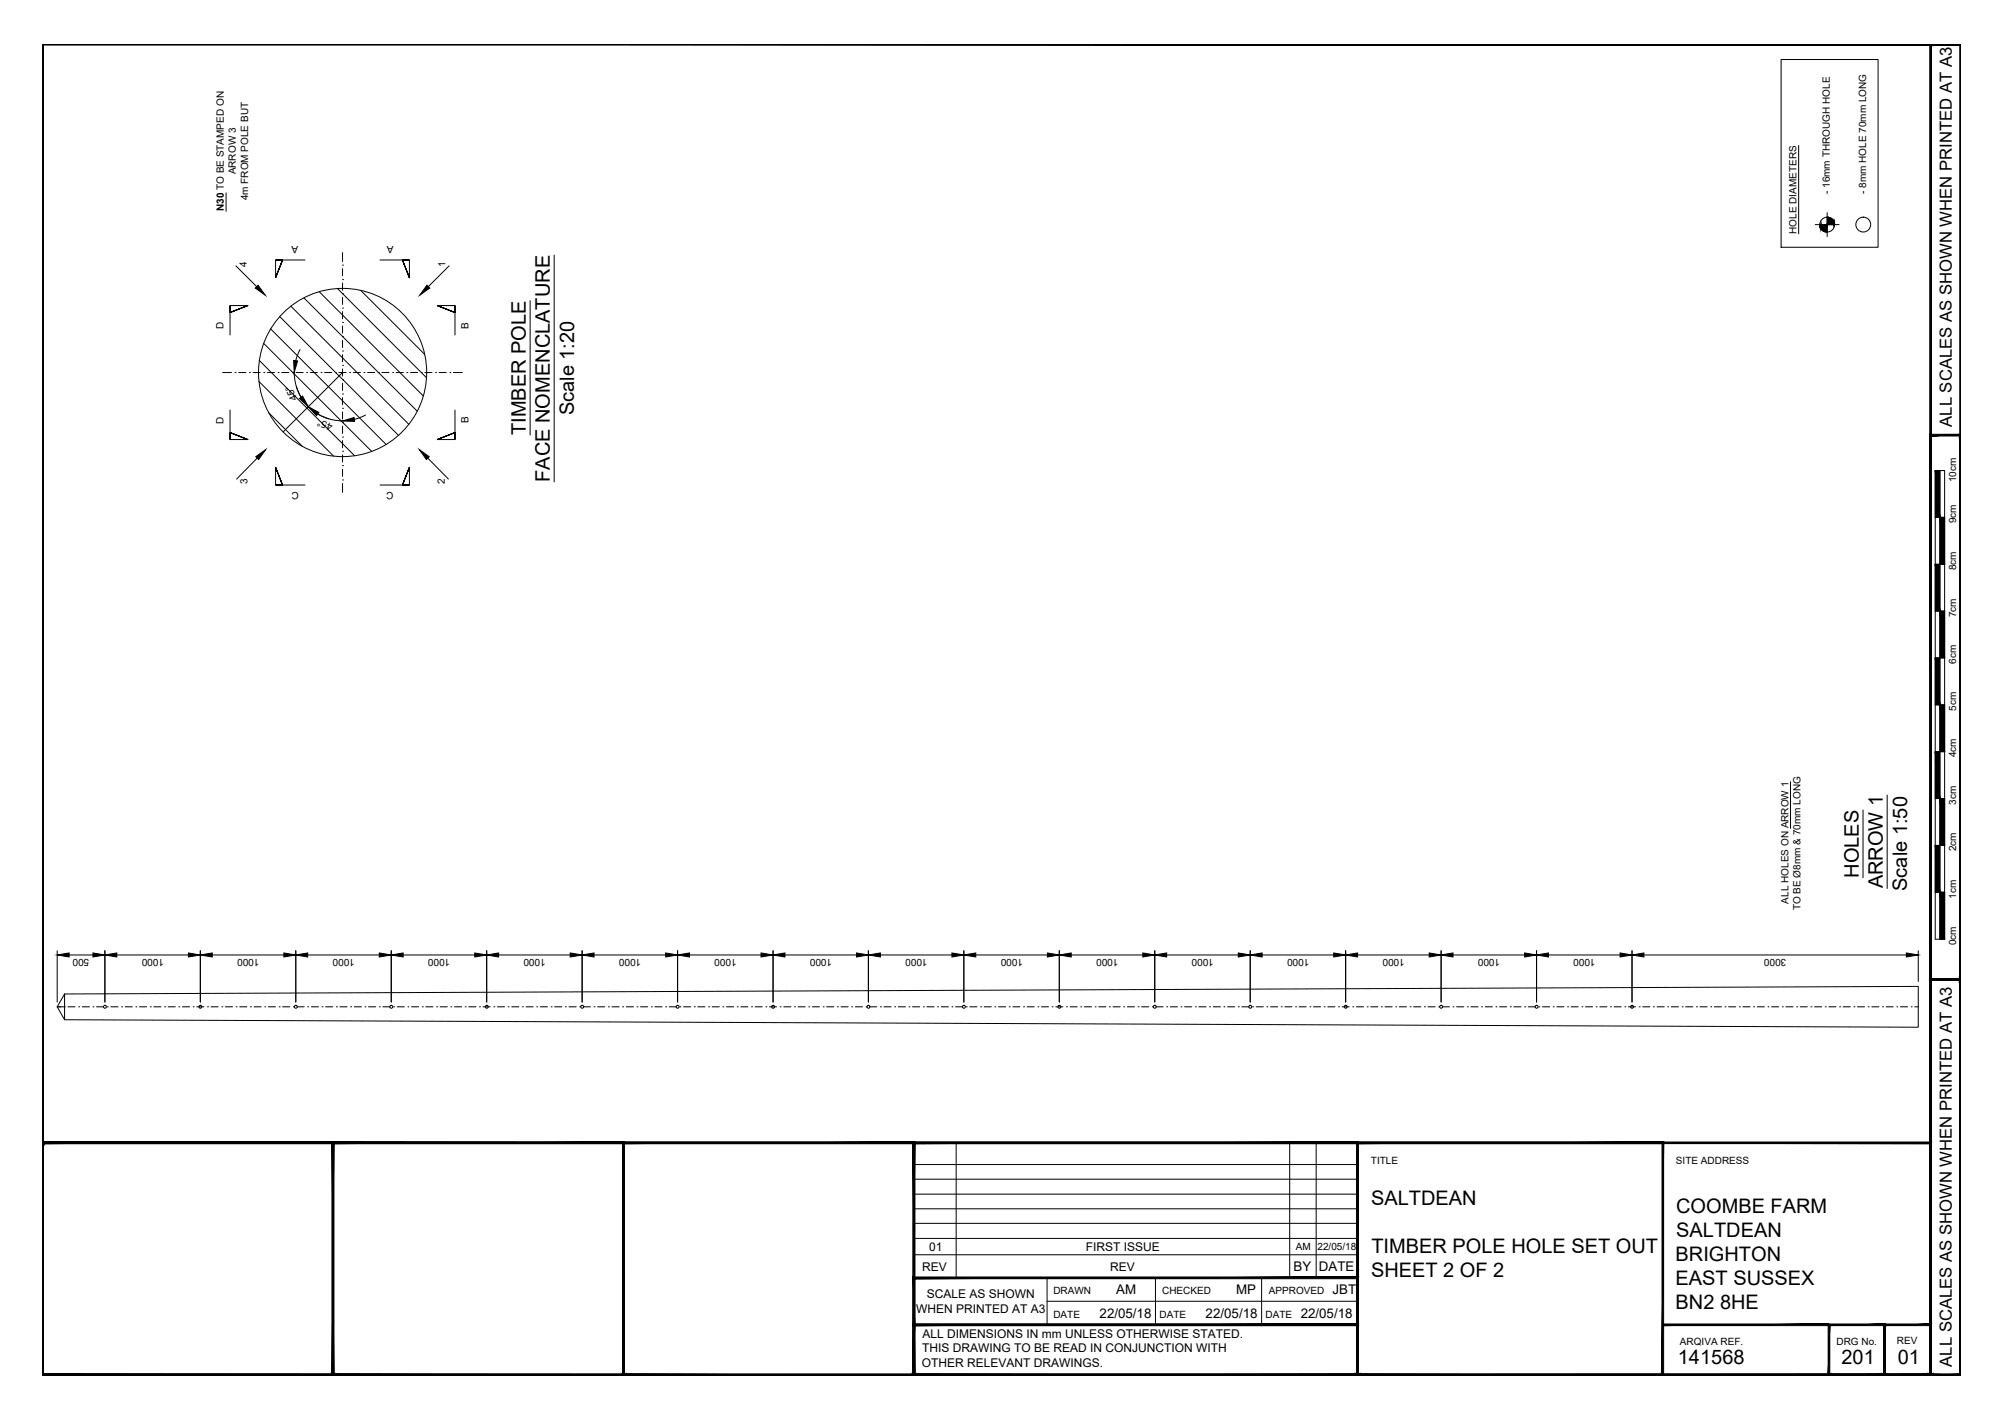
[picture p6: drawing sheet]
<svg xmlns="http://www.w3.org/2000/svg" width="420mm" height="297mm" viewBox="0 0 420 297" stroke-linecap="round" stroke-linejoin="round" font-family="sans-serif">
<g fill="none" stroke="#000" stroke-width=".21">
<path d="M373.2 12.5h20.4v39.3h-20.4zM376.9 30.5v18.5M47.4 40.4v3.9M49.4 55.7l4.4 4.3M57.7 54.5h1.5l-1.5 3.7 1.5-3.7-1.5 3.7v-3.7h6.2M71.8 58.5h.1M71.8 55.5h.1M71.8 52.9v1.9M71.8 56.3v1.5M71.8 59.3v1.5M79.6 54.5h6.2v3.7l-1.5-3.7 1.5 3.7-1.5-3.7h1.5M94.1 55.7l-4.3 4.3"/>
<path d="M116.1 53.4v47.5M380.4 47.1h5M382.9 44.6v5M46.7 78h1.8M48.2 64v1.5l3.7-1.5-3.7 1.5 3.7-1.5h-3.7v6.2M49.3 78h.1M50 78h1.5M52.3 78h.1M53 78h1.5M54.3 79.9l15.6 15.6M54.3 75.5l20 20M55.3 71.9l22.6 22.7"/>
<path d="M55.3 78h.1M56 78h1.5M56.7 68.9l24.2 24.2M58.3 78h.1M58.6 66.3l24.9 24.9M59 78h1.5M60.9 64.1l24.8 24.8M61.3 78h.1M61.7 78a10.1 10.1 0 0 0 10.1 10.2M62 78h1.5M62.9 73.2l-.9 2.4M63.7 62.4l23.7 23.7"/>
<path d="M64.3 78h.1M65 78h1.5M66.9 61.1l21.8 21.8M67.3 78h.1M68 78h1.5M70.3 78h.1M70.7 60.5l18.7 18.6M71 78h1.5M71.8 79.5h.1M71.8 76.5h.1M71.8 73.5h.1M71.8 70.5h.1"/>
<path d="M71.8 67.5h.1M71.8 64.5h.1M71.8 61.5h.1M71.8 62.3v1.5M71.8 65.3v1.5M71.8 68.3v1.5M71.8 71.3v1.5M71.8 74.3v1.5M71.8 77.3v1.5M71.8 78l-12.5 12.5M73.3 78h.1M74 78h1.5"/>
<path d="M75.6 60.8l13.4 13.4M76.3 78h.1M77 78h1.5M79.3 78h.1M80 78h1.5M82.3 78h.1M83 78h1.5M85.3 78h.1M86 78h1.5M88.3 78h.1M89 78h1.5M91.3 78h.1"/>
<path d="M92 78h1.5M94.3 78h.1M95 78h1.9M95.3 64v1.5l-3.7-1.5 3.7 1.5-3.7-1.5h3.7v6.2M111.1 63v28.1M48.2 85.9v6.2h3.7l-3.7-1.5 3.7 1.5-3.7-1.5v1.5M53.9 96l-4.3 4.4M56.3 86.4l7.1 7.1M62.1 80.9l1 2.3M66.6 86.7l2.3 1M71.8 97.5h.1M71.8 94.5h.1"/>
<path d="M71.8 91.5h.1M71.8 88.5h.1M71.8 85.5h.1M71.8 82.5h.1M71.8 80.3v1.5M71.8 83.3v1.5M71.8 86.3v1.5M71.8 89.3v1.5M71.8 92.3v1.5M71.8 95.3v1.5M71.8 98.3v1.5M76.6 86.9l-2.3 1"/>
<path d="M89.6 96l4.4 4.4M95.3 85.9v6.2h-3.7l3.7-1.5-3.7 1.5 3.7-1.5v1.5M405.5 98.6h2v98.1h-2zM406.5 98.6v98.1M57.7 101.6h1.5l-1.5-3.7 1.5 3.7-1.5-3.7v3.7h6.2M71.8 100.5h.1M71.8 101.3v1.8M79.6 101.6h6.2v-3.7l-1.5 3.7 1.5-3.7-1.5 3.7h1.5M405.5 118.2h2M405.5 108.4h2M405.5 137.8h2M405.5 128h2"/>
<path d="M405.5 157.5h2M405.5 147.7h2M375.2 163.8v9.7M390.4 169.7v14.2M395.5 166.6v19.5M405.5 177.1h2M405.5 167.3h2M12 199.2v10.7M22 199.2v10.7M42 199.2v10.7M62 199.2v10.7M82 199.2v10.7"/>
<path d="M102 199.2v10.7M122 199.2v10.7M142 199.2v10.7M162 199.2v10.7M182 199.2v10.7M202 199.2v10.7M222 199.2v10.7M242 199.2v10.7M262 199.2v10.7M282 199.2v10.7M302 199.2v10.7M322 199.2v10.7"/>
<path d="M342 199.2v10.7M402 199.2v6.4M405.5 186.9h2M12 210.9h1.5M13.5 210.9h.1M13.5 208.2l-1.5 2.7 1.5 2.7 388.5 1.6v-8.6l-388.5 1.6v5.4M14.2 210.9h1.5M14.5 200h5M16.5 210.9h.1M17.2 210.9h1.5M19.5 210.9h.1M20.2 210.9h1.5"/>
<path d="M22.5 210.9h.1M23.2 210.9h1.5M24.5 200h15M25.5 210.9h.1M26.2 210.9h1.5M28.5 210.9h.1M29.2 210.9h1.5M31.5 210.9h.1M32.2 210.9h1.5M34.5 210.9h.1M35.2 210.9h1.5M37.5 210.9h.1"/>
<path d="M38.2 210.9h1.5M40.5 210.9h.1M41.2 210.9h1.5M43.5 210.9h.1M44.2 210.9h1.5M44.5 200h15M46.5 210.9h.1M47.2 210.9h1.5M49.5 210.9h.1M50.2 210.9h1.5M52.5 210.9h.1M53.2 210.9h1.5"/>
<path d="M55.5 210.9h.1M56.2 210.9h1.5M58.5 210.9h.1M59.2 210.9h1.5M61.5 210.9h.1M62.2 210.9h1.5M64.5 210.9h.1M64.5 200h15M65.2 210.9h1.5M67.5 210.9h.1M68.2 210.9h1.5M70.5 210.9h.1"/>
<path d="M71.2 210.9h1.5M73.5 210.9h.1M74.2 210.9h1.5M76.5 210.9h.1M77.2 210.9h1.5M79.5 210.9h.1M80.2 210.9h1.5M82.5 210.9h.1M83.2 210.9h1.5M84.5 200h15M85.5 210.9h.1M86.2 210.9h1.5"/>
<path d="M88.5 210.9h.1M89.2 210.9h1.5M91.5 210.9h.1M92.2 210.9h1.5M94.5 210.9h.1M95.2 210.9h1.5M97.5 210.9h.1M98.2 210.9h1.5M100.5 210.9h.1M101.2 210.9h1.5M103.5 210.9h.1M104.2 210.9h1.5"/>
<path d="M104.5 200h15M106.5 210.9h.1M107.2 210.9h1.5M109.5 210.9h.1M110.2 210.9h1.5M112.5 210.9h.1M113.2 210.9h1.5M115.5 210.9h.1M116.2 210.9h1.5M118.5 210.9h.1M119.2 210.9h1.5M121.5 210.9h.1"/>
<path d="M122.2 210.9h1.5M124.5 210.9h.1M124.5 200h15M125.2 210.9h1.5M127.5 210.9h.1M128.2 210.9h1.5M130.5 210.9h.1M131.2 210.9h1.5M133.5 210.9h.1M134.2 210.9h1.5M136.5 210.9h.1M137.2 210.9h1.5"/>
<path d="M139.5 210.9h.1M140.2 210.9h1.5M142.5 210.9h.1M143.2 210.9h1.5M144.5 200h15M145.5 210.9h.1M146.2 210.9h1.5M148.5 210.9h.1M149.2 210.9h1.5M151.5 210.9h.1M152.2 210.9h1.5M154.5 210.9h.1"/>
<path d="M155.2 210.9h1.5M157.5 210.9h.1M158.2 210.9h1.5M160.5 210.9h.1M161.2 210.9h1.5M163.5 210.9h.1M164.2 210.9h1.5M164.5 200h15M166.5 210.9h.1M167.2 210.9h1.5M169.5 210.9h.1M170.2 210.9h1.5"/>
<path d="M172.5 210.9h.1M173.2 210.9h1.5M175.5 210.9h.1M176.2 210.9h1.5M178.5 210.9h.1M179.2 210.9h1.5M181.5 210.9h.1M182.2 210.9h1.5M184.5 210.9h.1M184.5 200h15M185.2 210.9h1.5M187.5 210.9h.1"/>
<path d="M188.2 210.9h1.5M190.5 210.9h.1M191.2 210.9h1.5M193.5 210.9h.1M194.2 210.9h1.5M196.5 210.9h.1M197.2 210.9h1.5M199.5 210.9h.1M200.2 210.9h1.5M202.5 210.9h.1M203.2 210.9h1.5M204.5 200h15"/>
<path d="M205.5 210.9h.1M206.2 210.9h1.5M208.5 210.9h.1M209.2 210.9h1.5M211.5 210.9h.1M212.2 210.9h1.5M214.5 210.9h.1M215.2 210.9h1.5M217.5 210.9h.1M218.2 210.9h1.5M220.5 210.9h.1M221.2 210.9h1.5"/>
<path d="M223.5 210.9h.1M224.2 210.9h1.5M224.5 200h15M226.5 210.9h.1M227.2 210.9h1.5M229.5 210.9h.1M230.2 210.9h1.5M232.5 210.9h.1M233.2 210.9h1.5M235.5 210.9h.1M236.2 210.9h1.5M238.5 210.9h.1"/>
<path d="M239.2 210.9h1.5M241.5 210.9h.1M242.2 210.9h1.5M244.5 210.9h.1M244.5 200h15M245.2 210.9h1.5M247.5 210.9h.1M248.2 210.9h1.5M250.5 210.9h.1M251.2 210.9h1.5M253.5 210.9h.1M254.2 210.9h1.5"/>
<path d="M256.5 210.9h.1M257.2 210.9h1.5M259.5 210.9h.1M260.2 210.9h1.5M262.5 210.9h.1M263.2 210.9h1.5M264.5 200h15M265.5 210.9h.1M266.2 210.9h1.5M268.5 210.9h.1M269.2 210.9h1.5M271.5 210.9h.1"/>
<path d="M272.2 210.9h1.5M274.5 210.9h.1M275.2 210.9h1.5M277.5 210.9h.1M278.2 210.9h1.5M280.5 210.9h.1M281.2 210.9h1.5M283.5 210.9h.1M284.2 210.9h1.5M284.5 200h15M286.5 210.9h.1M287.2 210.9h1.5"/>
<path d="M289.5 210.9h.1M290.2 210.9h1.5M292.5 210.9h.1M293.2 210.9h1.5M295.5 210.9h.1M296.2 210.9h1.5M298.5 210.9h.1M299.2 210.9h1.5M301.5 210.9h.1M302.2 210.9h1.5M304.5 210.9h.1M304.5 200h15"/>
<path d="M305.2 210.9h1.5M307.5 210.9h.1M308.2 210.9h1.5M310.5 210.9h.1M311.2 210.9h1.5M313.5 210.9h.1M314.2 210.9h1.6M316.5 210.9h.1M317.2 210.9h1.5M319.5 210.9h.1M320.2 210.9h1.5M322.5 210.9h.1"/>
<path d="M323.2 210.9h1.5M324.5 200h15M325.5 210.9h.1M326.2 210.9h1.5M328.5 210.9h.1M329.2 210.9h1.5M331.5 210.9h.1M332.2 210.9h1.5M334.5 210.9h.1M335.2 210.9h1.5M337.5 210.9h.1M338.3 210.9h1.4"/>
<path d="M340.5 210.9h.1M341.2 210.9h1.5M343.5 210.9h.1M344.2 210.9h1.5M344.5 200h55M346.5 210.9h.1M347.2 210.9h1.5M349.5 210.9h.1M350.2 210.9h1.5M352.5 210.9h.1M353.2 210.9h1.5M355.5 210.9h.1"/>
<path d="M356.2 210.9h1.5M358.5 210.9h.1M359.2 210.9h1.6M361.5 210.9h.1M362.2 210.9h1.5M364.5 210.9h.1M365.2 210.9h1.5M367.5 210.9h.1M368.2 210.9h1.5M370.5 210.9h.1M371.2 210.9h1.6M373.5 210.9h.1"/>
<path d="M374.2 210.9h1.5M376.5 210.9h.1M377.2 210.9h1.5M379.5 210.9h.1M380.2 210.9h1.5M382.5 210.9h.1M383.3 210.9h1.4M385.5 210.9h.1M386.2 210.9h1.5M388.5 210.9h.1M389.2 210.9h1.5M391.5 210.9h.1"/>
<path d="M392.2 210.9h1.5M394.5 210.9h.1M395.3 210.9h1.4M397.5 210.9h.1M398.2 210.9h1.5M400.5 210.9h.1M401.2 210.9h.8M200.4 239.4v28.3M270.3 239.4v28.3M275.8 239.4v28.3M191.5 250.1h93M191.5 247h93"/>
<path d="M191.5 243.9h93M191.5 256.3h93M191.5 253.2h93M191.5 259.4h93M191.5 262.8h93M219.4 267.7v9.8M219.4 272.6h65.1M242.1 267.7v9.8M264.4 267.7v9.8"/>
<circle cx="382.9" cy="47" r="1.56"/>
<circle cx="390.5" cy="47" r="1.56"/>
<circle cx="71.8" cy="78" r="17.6"/>
<circle cx="22" cy="210.9" r=".31"/>
<circle cx="42" cy="210.9" r=".31"/>
<circle cx="62" cy="210.9" r=".31"/>
<circle cx="82" cy="210.9" r=".31"/>
<circle cx="102" cy="210.9" r=".31"/>
<circle cx="122" cy="210.9" r=".31"/>
<circle cx="142" cy="210.9" r=".31"/>
<circle cx="162" cy="210.9" r=".31"/>
<circle cx="182" cy="210.9" r=".31"/>
<circle cx="202" cy="210.9" r=".31"/>
<circle cx="222" cy="210.9" r=".31"/>
<circle cx="242" cy="210.9" r=".31"/>
<circle cx="262" cy="210.9" r=".31"/>
<circle cx="282" cy="210.9" r=".31"/>
<circle cx="302" cy="210.9" r=".31"/>
<circle cx="322" cy="210.9" r=".31"/>
<circle cx="342" cy="210.9" r=".31"/>
</g>
<g fill="#000" stroke="#000" stroke-width=".21">
<path d="M54.1 59.8l1.5 2-2.1-1.5zM381.3 47.1v.2zM384.4 46.5v.6zM61.5 75.5l.9 .1-.8 2.4zM89.5 59.8l.6 .5-2.1 1.5zM53.6 95.7l2.1-1.5-1.5 2.1zM62.7 83.5l.7-.5 1.2 2.2zM64.6 85.2l2.2 1.2-.5 .7zM71.8 88.2l2.4-.7 .1 .8zM87.9 94.2l2 1.5-.5 .6zM12 200l2.5-.4v.9zM19.5 199.6l2.5 .4-2.5 .5z"/>
<path d="M22 200l2.5-.4v.9zM39.5 199.6l2.5 .4-2.5 .5zM42 200l2.5-.4v.9zM59.5 199.6l2.5 .4-2.5 .5zM62 200l2.5-.4v.9zM79.5 199.6l2.5 .4-2.5 .5zM82 200l2.5-.4v.9zM99.5 199.6l2.5 .4-2.5 .5zM102 200l2.5-.4v.9zM119.5 199.6l2.5 .4-2.5 .5zM122 200l2.5-.4v.9zM139.5 199.6l2.5 .4-2.5 .5z"/>
<path d="M142 200l2.5-.4v.9zM159.5 199.6l2.5 .4-2.5 .5zM162 200l2.5-.4v.9zM179.5 199.6l2.5 .4-2.5 .5zM182 200l2.5-.4v.9zM199.5 199.6l2.5 .4-2.5 .5zM202 200l2.5-.4v.9zM219.5 199.6l2.5 .4-2.5 .5zM222 200l2.5-.4v.9zM239.5 199.6l2.5 .4-2.5 .5zM242 200l2.5-.4v.9zM259.5 199.6l2.5 .4-2.5 .5z"/>
<path d="M262 200l2.5-.4v.9zM279.5 199.6l2.5 .4-2.5 .5zM282 200l2.5-.4v.9zM299.5 199.6l2.5 .4-2.5 .5zM302 200l2.5-.4v.9zM319.5 199.6l2.5 .4-2.5 .5zM322 200l2.5-.4v.9zM339.5 199.6l2.5 .4-2.5 .5zM342 200l2.5-.4v.9zM399.5 199.6l2.5 .4-2.5 .5z"/>
<path d="M8.9 9.3l.2 .1h401.6zM8.9 9.3h402l-.2 .1z"/>
<path d="M404.4 9.3l.3 .1zM404.4 9.3l.3 .1-.3 278.6zM404.7 9.4l-.3 278.6 .3-.1zM404.4 288l.3-.1z"/>
<path d="M404.6 9.3l.1 .1h6zM404.6 9.3h6.3l-.2 .1z"/>
<path d="M410.7 9.4v278.5l.2-278.6zM410.9 9.3v278.7l-.2-.1z"/>
<path d="M410.7 9.4v278.5l.2-278.6zM410.9 9.3v278.7l-.2-.1z"/>
<path d="M381.3 47.1v.2zM381.4 47.1v.5z"/>
<path d="M381.4 47.1v.5l.1-.5zM381.5 47.1v.7l-.1-.2z"/>
<path d="M381.5 47.1v.7l.2-.7zM381.7 47.1v1l-.2-.3z"/>
<path d="M381.7 47.1v1l.2-1zM381.9 47.1v1.2l-.2-.2z"/>
<path d="M381.9 47.1v1.2l.2-1.2zM382.1 47.1v1.3l-.2-.1z"/>
<path d="M382.1 47.1v1.3l.3-1.3zM382.4 47.1v1.4l-.3-.1z"/>
<path d="M382.4 47.1v1.4l.2-1.4zM382.6 47.1v1.5l-.2-.1z"/>
<path d="M382.6 47.1v1.5l.3-1.5zM382.9 47.1v1.5h-.3z"/>
<path d="M382.9 45.5v1.6l.3-1.6zM383.2 45.5v1.6h-.3z"/>
<path d="M383.2 45.5v1.6l.2-1.5zM383.4 45.6v1.5h-.2z"/>
<path d="M383.4 45.6v1.5l.3-1.4zM383.7 45.7v1.4h-.3z"/>
<path d="M383.7 45.7v1.4l.2-1.2zM383.9 45.9v1.2h-.2z"/>
<path d="M383.9 45.9v1.2l.2-1zM384.1 46.1v1h-.2z"/>
<path d="M384.1 46.1v1l.1-.8zM384.2 46.3v.8h-.1z"/>
<path d="M384.2 46.3v.8l.2-.6zM384.4 46.5v.6h-.2z"/>
<path d="M384.4 46.8v.3zM384.4 46.8l.1 .3z"/>
<path d="M404.4 91l.3 .3 6.2-.3zM404.7 91.3l6.2-.3-.2 .3zM410.9 91l-.2 .3z"/>
<path d="M404.4 91l.3 114v-113.7zM404.4 91l.3 114-.3 .3z"/>
<path d="M405.5 98.6l1 9.8v-9.8zM405.5 98.6l1 9.8h-1z"/>
<path d="M410.9 91.1l-.2 .2 .2 113.9zM410.7 91.3l.2 113.9-.2-.2zM410.7 205l.2 .3zM404.7 205h6l.2 .3zM404.7 205l-.3 .3h6.5z"/>
<path d="M405.5 118.2l1 9.8v-9.8zM405.5 118.2l1 9.8h-1z"/>
<path d="M406.5 108.4l1 9.8v-9.8zM406.5 108.4l1 9.8h-1z"/>
<path d="M405.5 137.8l1 9.8v-9.8zM405.5 137.8l1 9.8h-1z"/>
<path d="M406.5 128l1 9.8v-9.8zM406.5 128l1 9.8h-1z"/>
<path d="M405.5 157.5l1 9.8v-9.8zM405.5 157.5l1 9.8h-1z"/>
<path d="M406.5 147.6l1 9.9v-9.9zM406.5 147.6l1 9.9h-1z"/>
<path d="M405.5 177.1l1 9.8v-9.8zM405.5 177.1l1 9.8h-1z"/>
<path d="M406.5 167.3l1 9.8v-9.8zM406.5 167.3l1 9.8h-1z"/>
<path d="M406.5 186.9l1 9.8v-9.8zM406.5 186.9l1 9.8h-1z"/>
<path d="M404.4 205l.3 .3 6.2-.3zM404.7 205.3l6.2-.3-.2 .3zM410.9 205l-.2 .3z"/>
<path d="M410.9 205.1l-.2 .2 .2 82.7zM410.7 205.3l.2 82.7-.2-.1zM410.7 287.9l.2 .1z"/>
<path d="M8.9 239.2l.2 .4zM8.9 239.2l395.5 .4h-395.3zM8.9 239.2l395.5 .4 .3-.4z"/>
<path d="M9.1 239.6h60.5l.3-.4zM8.9 239.2h61l-60.8 .4zM8.9 239.2l.2 .4z"/>
<path d="M69.9 239.6h60.6l.3-.4zM69.6 239.2h61.2l-60.9 .4zM69.6 239.2l.3 48.7v-48.3zM69.6 239.2l.3 48.7-.3 .1zM69.6 288l.3-.1z"/>
<path d="M130.8 239.6h60.5l.4-.4zM130.5 239.2h61.2l-60.9 .4zM130.5 239.2l.3 48.7v-48.3zM130.5 239.2l.3 48.7-.3 .1zM130.5 288l.3-.1z"/>
<path d="M191.7 239.6h92.6l.4-.4zM191.3 239.2h93.4l-93 .4zM191.3 239.2l.4 48.7v-48.3zM191.3 239.2l.4 48.7-.4 .1zM191.3 288l.4-.1z"/>
<path d="M284.7 239.6h63.6l.3-.4zM284.3 239.2h64.3l-63.9 .4zM284.3 239.2l.4 48.7v-48.3zM284.3 239.2l.4 48.7-.4 .1zM284.3 288l.4-.1z"/>
<path d="M404.7 239.2l-.3 .4 .3 48.4zM404.4 239.6l.3 48.4-.3-.1zM404.4 287.9l.3 .1z"/>
<path d="M191.3 277.3l.4 .4 93-.4zM191.7 277.7l93-.4-.4 .4zM284.7 277.3l-.4 .4 .4 10.3zM284.3 277.7l.4 10.3-.4-.1zM284.3 287.9l.4 .1z"/>
<path d="M191.3 277.7h93.4l-.4-.4zM191.3 277.7l.4-.4h92.6zM191.3 267.5v10.2l.4-.4zM191.3 267.5l.4 .4v9.4zM191.3 267.5l.4 .4 93-.4zM191.7 267.9l93-.4-.4 .4zM284.7 267.5l-.4 .4 .4 9.8zM284.3 267.9l.4 9.8-.4-.4z"/>
<path d="M383.1 277.3l.3 .4 11.7-.4zM383.4 277.7l11.7-.4-.4 .4zM394.7 277.7l.4 10.3v-10.7zM394.7 277.7l.4 10.3-.4-.1zM394.7 287.9l.4 .1z"/>
<path d="M348.5 277.7h34.8v-.4zM348.5 277.3h34.8l-34.8 .4z"/>
<path d="M394.7 277.3l.4 .4 9.6-.4zM395.1 277.7l9.6-.4-.3 .4zM404.7 277.3l-.3 .4 .3 10.3zM404.4 277.7l.3 10.3-.3-.1zM404.4 287.9l.3 .1z"/>
<path d="M9.1 9.4l-.2 278.6 .2-.1zM8.9 9.3l.2 .1-.2 278.6z"/>
<path d="M9.1 239.6l-.2 48.4 .2-.1zM8.9 239.4l.2 .2-.2 48.4z"/>
<path d="M9.1 287.9l60.7 .1-.2-.1zM9.1 287.9l60.7 .1h-60.9z"/>
<path d="M69.6 287.9l.3 .1zM69.9 239.2v48.8l-.3-.1zM69.9 239.2l-.3 .4v48.3z"/>
<path d="M69.9 287.9l60.7 .1-.1-.1zM69.9 287.9l60.7 .1h-60.8z"/>
<path d="M130.5 287.9l.3 .1zM130.8 239.2v48.8l-.3-.1zM130.8 239.2l-.3 .4v48.3z"/>
<path d="M130.8 287.9l60.7 .1-.2-.1zM130.8 287.9l60.7 .1h-60.9z"/>
<path d="M191.3 287.9l.4 .1zM191.7 239.2v48.8l-.4-.1zM191.3 239.6v48.3l.4-48.7z"/>
<path d="M191.7 287.9l92.8 .1-.2-.1zM191.7 287.9l92.8 .1h-93z"/>
<path d="M284.3 287.9l.4 .1zM284.7 239.2v48.8l-.4-.1zM284.7 239.2l-.4 .4v48.3z"/>
<path d="M191.5 288h93l-.2-.1zM191.5 288l.2-.1h92.6zM191.3 288l.4-.1zM191.7 277.7v10.2l-.4 .1zM191.3 277.3v10.7l.4-10.3z"/>
<path d="M284.7 287.9l63.8 .1-.2-.1zM284.7 287.9l63.8 .1h-64z"/>
<path d="M348.3 287.9l.3 .1zM348.6 239.2v48.8l-.3-.1zM348.6 239.2l-.3 .4v48.3z"/>
<path d="M383.3 288h11.6l-.2-.1zM383.4 287.9h11.3l-11.4 .1zM383.1 288l.3-.1zM383.4 277.7v10.2l-.3 .1zM383.1 277.3v10.7l.3-10.3z"/>
<path d="M8.9 288h395.7l-.2-.1zM8.9 288l.2-.1h395.3zM8.9 239.4v48.6l.2-.1zM8.9 239.4l.2 .2v48.3z"/>
<path d="M394.9 288h9.7l-.2-.1zM394.9 288l.2-.1h9.3zM394.7 288l.4-.1zM395.1 277.7v10.2l-.4 .1zM394.7 277.3v10.7l.4-10.3z"/>
<path d="M9.1 287.9l401.8 .1-.2-.1zM9.1 287.9l401.8 .1h-402z"/>
<path d="M404.7 287.9l6.2 .1-.2-.1zM404.7 287.9l6.2 .1h-6.3z"/>
<path d="M404.6 288h6.3l-.2-.1zM404.7 287.9h6l-6.1 .1zM404.4 288l.3-.1zM404.7 205.3v82.6l-.3 .1zM404.4 205v83l.3-82.7z"/>
</g>
<g font-size="4.2">
<text x="120.3" y="87" transform="rotate(-90 120.3 87)">Scale 1:20</text>
<text x="110.2" y="91.1" transform="rotate(-90 110.2 91.1)">TIMBER POLE</text>
<text x="115.2" y="100.9" transform="rotate(-90 115.2 100.9)">FACE NOMENCLATURE</text>
<text x="389.5" y="183.9" transform="rotate(-90 389.5 183.9)">HOLES</text>
<text x="394.6" y="186.1" transform="rotate(-90 394.6 186.1)">ARROW 1</text>
<text x="399.6" y="186.6" transform="rotate(-90 399.6 186.6)">Scale 1:50</text>
<text x="287.3" y="252.5">SALTDEAN</text>
<text x="351.2" y="254">COOMBE FARM</text>
<text x="287.4" y="262.5">TIMBER POLE HOLE SET OUT</text>
<text x="351.3" y="259.1">SALTDEAN</text>
<text x="287.3" y="267.5">SHEET 2 OF 2</text>
<text x="351.1" y="269.2">EAST SUSSEX</text>
<text x="351.1" y="264.1">BRIGHTON</text>
<text x="351.1" y="274.2">BN2 8HE</text>
<text x="351.6" y="285.7">141568</text>
<text x="385.9" y="285.7">201</text>
<text x="397.7" y="285.7">01</text>
</g>
<g font-size="3.5">
<text x="409" y="89.4" transform="rotate(-90 409 89.4)">ALL SCALES AS SHOWN WHEN PRINTED AT A3</text>
<text x="409" y="286.3" transform="rotate(-90 409 286.3)">ALL SCALES AS SHOWN WHEN PRINTED AT A3</text>
</g>
<g font-size="2.8">
<text x="271.1" y="266.3">BY</text>
<text x="276.4" y="266.3">DATE</text>
<text x="233.9" y="271.1">AM</text>
<text x="259" y="271.1">MP</text>
<text x="279.3" y="271.1">JBT</text>
<text x="230.4" y="276">22/05/18</text>
<text x="252.7" y="276">22/05/18</text>
<text x="272.6" y="276">22/05/18</text>
</g>
<g font-size="2.5">
<text x="194.7" y="262">01</text>
<text x="227.5" y="262">FIRST ISSUE</text>
<text x="193.3" y="266.2">REV</text>
<text x="232.6" y="266.2">REV</text>
<text x="192" y="275">WHEN PRINTED AT A3</text>
<text x="194.2" y="272">SCALE AS SHOWN</text>
<text x="193.3" y="280.3">ALL DIMENSIONS IN mm UNLESS OTHERWISE STATED.</text>
<text x="193.2" y="286.3">OTHER RELEVANT DRAWINGS.</text>
<text x="193.3" y="283.3">THIS DRAWING TO BE READ IN CONJUNCTION WITH</text>
</g>
<g font-size="2.1">
<text x="49.5" y="36.5" transform="rotate(-90 49.5 36.5)">ARROW 3</text>
<text x="52" y="42" transform="rotate(-90 52 42)">4m FROM POLE BUT</text>
<text x="383.5" y="40.7" transform="rotate(-90 383.5 40.7)">- 16mm THROUGH HOLE</text>
<text x="391" y="40.7" transform="rotate(-90 391 40.7)">- 8mm HOLE 70mm LONG</text>
<text x="46.9" y="44.3" transform="rotate(-90 46.9 44.3)">N30 TO BE STAMPED ON</text>
<text x="62.5" y="51.6" transform="rotate(-180 62.5 51.6)">A</text>
<text x="82.5" y="51.6" transform="rotate(-180 82.5 51.6)">A</text>
<text x="376.5" y="49" transform="rotate(-90 376.5 49)">HOLE DIAMETERS</text>
<text x="51.7" y="55.8" transform="rotate(-90 51.7 55.8)">4</text>
<text x="93.3" y="56" transform="rotate(-90 93.3 56)">1</text>
<text x="46.8" y="68.9" transform="rotate(-90 46.8 68.9)">D</text>
<text x="98.2" y="68.9" transform="rotate(-90 98.2 68.9)">B</text>
<text x="62.3" y="83.6" transform="rotate(-112 62.3 83.6)">45°</text>
<text x="46.8" y="88.7" transform="rotate(-90 46.8 88.7)">D</text>
<text x="69.8" y="88.8" transform="rotate(-161 69.8 88.8)">45°</text>
<text x="98.2" y="88.6" transform="rotate(-90 98.2 88.6)">B</text>
<text x="51.8" y="101.3" transform="rotate(-90 51.8 101.3)">3</text>
<text x="93.2" y="101.3" transform="rotate(-90 93.2 101.3)">2</text>
<text x="409.9" y="101" transform="rotate(-90 409.9 101)">10cm</text>
<text x="62.6" y="103" transform="rotate(-180 62.6 103)">C</text>
<text x="82.5" y="103" transform="rotate(-180 82.5 103)">C</text>
<text x="409.9" y="109.6" transform="rotate(-90 409.9 109.6)">9cm</text>
<text x="409.9" y="119.5" transform="rotate(-90 409.9 119.5)">8cm</text>
<text x="409.9" y="129.3" transform="rotate(-90 409.9 129.3)">7cm</text>
<text x="409.9" y="139.1" transform="rotate(-90 409.9 139.1)">6cm</text>
<text x="409.9" y="148.9" transform="rotate(-90 409.9 148.9)">5cm</text>
<text x="409.9" y="158.6" transform="rotate(-90 409.9 158.6)">4cm</text>
<text x="409.9" y="168.6" transform="rotate(-90 409.9 168.6)">3cm</text>
<text x="409.9" y="178.3" transform="rotate(-90 409.9 178.3)">2cm</text>
<text x="374.8" y="189.3" transform="rotate(-90 374.8 189.3)">ALL HOLES ON ARROW 1</text>
<text x="377.3" y="190.7" transform="rotate(-90 377.3 190.7)">TO BE Ø8mm &amp; 70mm LONG</text>
<text x="409.9" y="188.3" transform="rotate(-90 409.9 188.3)">1cm</text>
<text x="409.9" y="198" transform="rotate(-90 409.9 198)">0cm</text>
<text x="18.7" y="200.8" transform="rotate(-180 18.7 200.8)">500</text>
<text x="34.4" y="200.8" transform="rotate(-180 34.4 200.8)">1000</text>
<text x="54.4" y="200.8" transform="rotate(-180 54.4 200.8)">1000</text>
<text x="74.4" y="200.8" transform="rotate(-180 74.4 200.8)">1000</text>
<text x="94.4" y="200.8" transform="rotate(-180 94.4 200.8)">1000</text>
<text x="114.4" y="200.8" transform="rotate(-180 114.4 200.8)">1000</text>
<text x="134.4" y="200.8" transform="rotate(-180 134.4 200.8)">1000</text>
<text x="154.4" y="200.8" transform="rotate(-180 154.4 200.8)">1000</text>
<text x="174.4" y="200.8" transform="rotate(-180 174.4 200.8)">1000</text>
<text x="194.4" y="200.8" transform="rotate(-180 194.4 200.8)">1000</text>
<text x="214.4" y="200.8" transform="rotate(-180 214.4 200.8)">1000</text>
<text x="234.4" y="200.8" transform="rotate(-180 234.4 200.8)">1000</text>
<text x="254.4" y="200.8" transform="rotate(-180 254.4 200.8)">1000</text>
<text x="274.4" y="200.8" transform="rotate(-180 274.4 200.8)">1000</text>
<text x="294.4" y="200.8" transform="rotate(-180 294.4 200.8)">1000</text>
<text x="314.4" y="200.8" transform="rotate(-180 314.4 200.8)">1000</text>
<text x="334.4" y="200.8" transform="rotate(-180 334.4 200.8)">1000</text>
<text x="374.3" y="200.8" transform="rotate(-180 374.3 200.8)">3000</text>
<text x="287.3" y="243.9">TITLE</text>
<text x="351.2" y="243.9">SITE ADDRESS</text>
<text x="271.5" y="261.9">AM</text>
<text x="276.1" y="261.9">22/05/18</text>
<text x="220.8" y="271.1">DRAWN</text>
<text x="243.5" y="271.1">CHECKED</text>
<text x="265.9" y="271.1">APPROVED</text>
<text x="220.8" y="276">DATE</text>
<text x="243" y="276">DATE</text>
<text x="265.2" y="276">DATE</text>
<text x="352.1" y="281.6">ARQIVA REF.</text>
<text x="384.8" y="281.6">DRG No.</text>
<text x="397.5" y="281.6">REV</text>
</g>
</svg>
